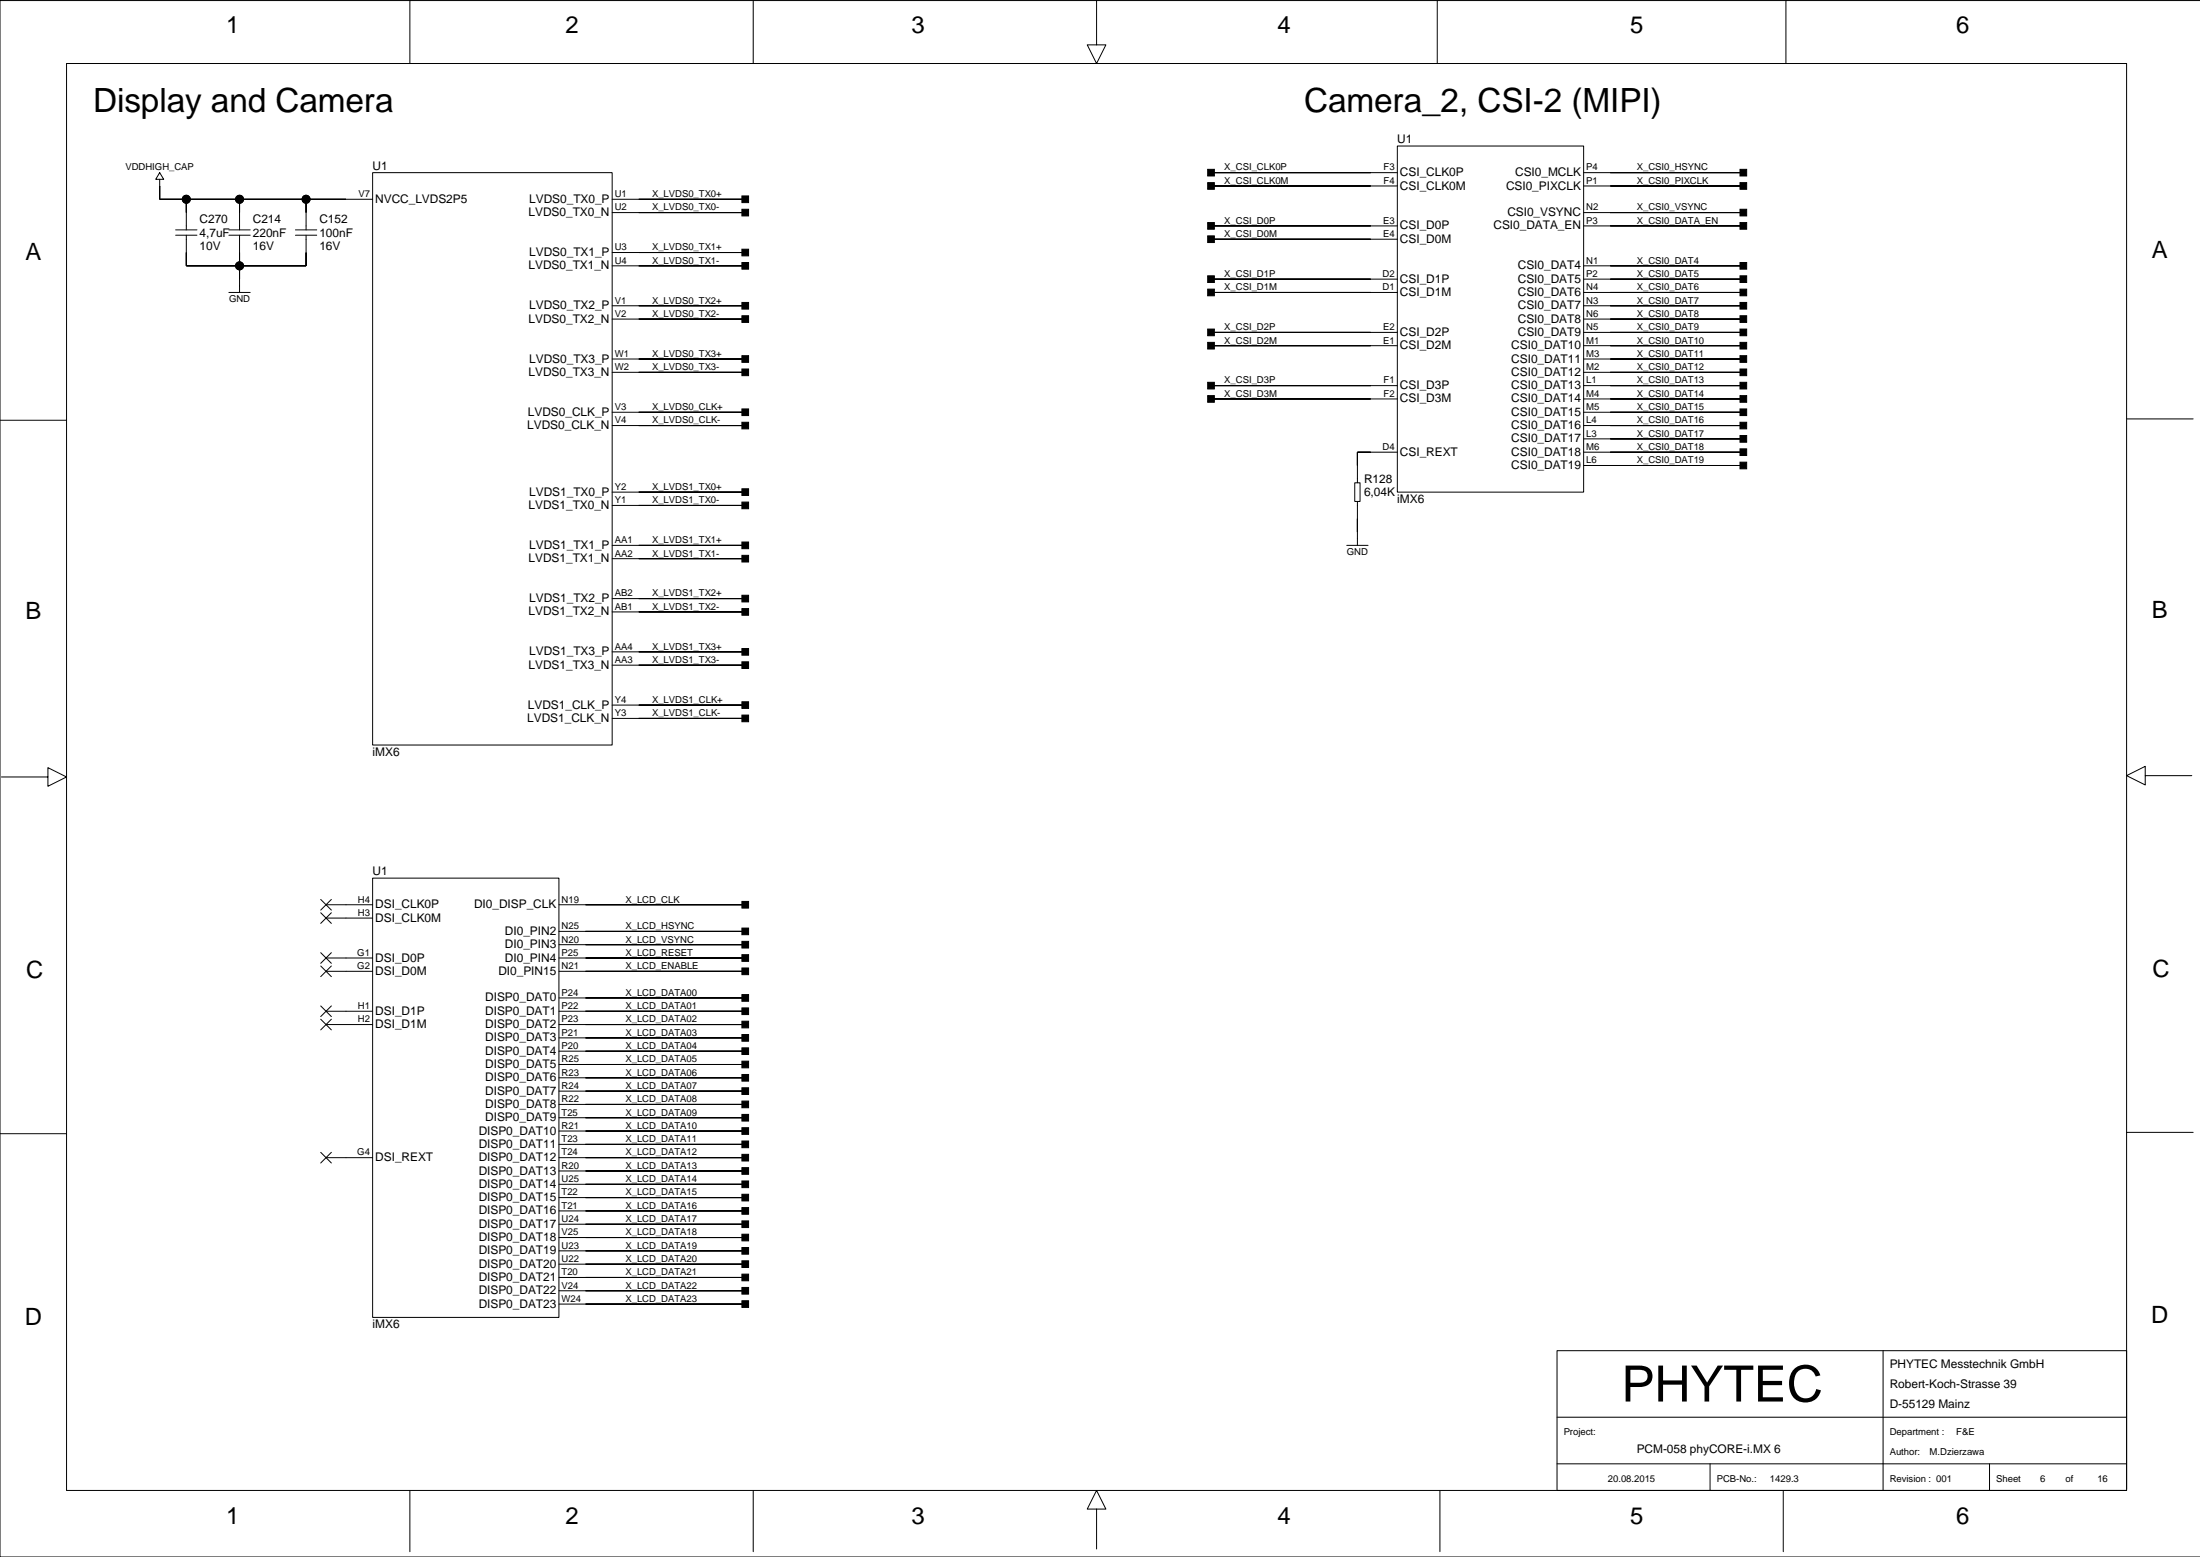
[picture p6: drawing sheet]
<svg xmlns="http://www.w3.org/2000/svg" width="420mm" height="297mm" viewBox="0 0 420 297" stroke-linecap="round" stroke-linejoin="round" font-family="sans-serif">
<g fill="none" stroke="#000" stroke-width=".19">
<path d="M78.2 -.1v12.2M143.7 -.1v12.2M209.2 -.1v8.7h1.8l-1.8 3.5-1.7-3.5h1.7M274.3 -.1v12.2M340.8 -.1v12.2M419.9 .1h-419.9v296.9h419.9M30.5 32.9l.7 1.3h-1.5zM30.5 34.2v3.8h40.6M35.6 38v5.9M45.7 38v5.9M58.4 38v5.9M71.1 32.9h45.7v109.2h-45.7z"/>
<path d="M116.8 38h25.4M231.1 35.5h35.5M231.1 32.9h35.5M266.6 27.9h35.6v66h-35.6zM302.2 35.5h30.5M302.2 32.9h30.5M33.5 43.9h4.1M33.5 44.9h4.1M35.6 44.9v5.8h22.8v-5.8M43.7 43.9h4M43.7 44.9h4M43.7 55.8h4"/>
<path d="M45.7 44.9v10.9M56.4 43.9h4M56.4 44.9h4M116.8 40.6h25.4M116.8 48.2h25.4M116.8 50.7h25.4M116.8 58.3h25.4M231.1 55.8h35.5M231.1 43.1h35.5M231.1 53.3h35.5M231.1 45.6h35.5M302.2 40.6h30.5"/>
<path d="M302.2 50.7h30.5M302.2 58.3h30.5M302.2 55.8h30.5M302.2 43.1h30.5M302.2 53.3h30.5M116.8 60.9h25.4M116.8 68.5h25.4M116.8 71h25.4M116.8 78.6h25.4M231.1 63.4h35.5M231.1 66h35.5M231.1 73.6h35.5"/>
<path d="M231.1 76.1h35.5M302.2 60.9h30.5M302.2 68.5h30.5M302.2 71h30.5M302.2 78.6h30.5M302.2 63.4h30.5M302.2 66h30.5M302.2 73.6h30.5M302.2 76.1h30.5M405.8 79.9h12.7M0 80.2h12.7M116.8 81.2h25.4"/>
<path d="M116.8 93.9h25.4M116.8 96.4h25.4M258.5 92.1h1v3.6h-1zM259 95.7v8.3M266.6 86.3h-7.6v5.8M302.2 81.2h30.5M302.2 83.7h30.5M302.2 86.3h30.5M302.2 88.8h30.5M116.8 104h25.4M116.8 106.6h25.4M116.8 114.2h25.4"/>
<path d="M116.8 116.7h25.4M257 104h4.1M116.8 124.4h25.4M116.8 126.9h25.4M116.8 134.5h25.4M116.8 137.1h25.4M.3 148.2h8.8v-1.7l3.6 1.7-3.6 1.8v-1.8M409.4 148v1.8l-3.6-1.8 3.6-1.8v1.8h8.8M61.2 171.6l2 2M61.2 174.1l2 2.1M62.2 172.6h8.9M62.2 175.1h8.9"/>
<path d="M63.2 171.6l-2 2M63.2 174.1l-2 2.1M66 172.6h.1M66 175.1h.1M71.1 167.5h35.6v83.8h-35.6zM106.7 172.6h35.5M106.7 177.7h35.5M61.2 181.7l2 2.1M61.2 184.3l2 2M61.2 191.9l2 2M61.2 194.4l2 2.1M62.2 182.8h8.9"/>
<path d="M62.2 185.3h8.9M62.2 192.9h8.9M62.2 195.5h8.9M63.2 181.7l-2 2.1M63.2 184.3l-2 2M63.2 191.9l-2 2M63.2 194.4l-2 2.1M66 182.8h.1M66 185.3h.1M66 192.9h.1M66 195.5h.1M106.7 180.2h35.5"/>
<path d="M106.7 182.8h35.5M106.7 185.3h35.5M106.7 190.4h35.5M106.7 192.9h35.5M106.7 195.5h35.5M106.7 198h35.5M0 216.3h12.7M61.2 219.8l2 2.1M63.2 219.8l-2 2.1M106.7 200.5h35.5M106.7 203.1h35.5M106.7 205.6h35.5"/>
<path d="M106.7 208.2h35.5M106.7 210.7h35.5M106.7 213.2h35.5M106.7 215.8h35.5M106.7 218.3h35.5M405.8 216h12.7M62.2 220.9h8.9M66 220.9h.1M106.7 220.9h35.5M106.7 223.4h35.5M106.7 225.9h35.5M106.7 228.5h35.5"/>
<path d="M106.7 231h35.5M106.7 236.1h35.5M106.7 233.6h35.5M106.7 238.6h35.5M106.7 241.2h35.5M106.7 243.7h35.5M106.7 246.3h35.5M106.7 248.8h35.5M297.1 257.7h108.7v26.6h-108.7zM359.3 257.7v26.6M297.1 279.3h108.7M297.1 270.4h108.7"/>
<path d="M326.3 279.3v5M379.6 279.3v5M78.2 284.3v11.7M143.7 284.3v11.7M209.2 287.9h1.8l-1.8-3.6-1.7 3.6h1.7v7.6M274.8 284.3v11.7M340.3 284.3v11.7M405.8 284.1v-272h-393.1v272.2h393.1"/>
<circle cx="35.6" cy="38" r=".76"/>
<circle cx="45.7" cy="38" r=".76"/>
<circle cx="58.4" cy="38" r=".76"/>
<circle cx="45.7" cy="50.7" r=".76"/>
</g>
<g fill="#000" stroke="#000" stroke-width=".19">
<path d="M30.5 35.5v2.5z" fill-rule="evenodd"/>
<path d="M30.5 38h5.1z" fill-rule="evenodd"/>
<path d="M35.6 38v2.6z" fill-rule="evenodd"/>
<path d="M35.6 38h10.1z" fill-rule="evenodd"/>
<path d="M45.7 38v2.6z" fill-rule="evenodd"/>
<path d="M45.7 38h12.7z" fill-rule="evenodd"/>
<path d="M58.4 38v2.6z" fill-rule="evenodd"/>
<path d="M58.4 38h7.6z" fill-rule="evenodd"/>
<path d="M141.6 37.4h1.2v1.3h-1.2z" fill-rule="evenodd"/>
<path d="M121.9 38h20.3z" fill-rule="evenodd"/>
<path d="M230.5 32.3h1.2v1.3h-1.2z" fill-rule="evenodd"/>
<path d="M230.5 34.8h1.2v1.3h-1.2z" fill-rule="evenodd"/>
<path d="M231.1 32.9h30.5z" fill-rule="evenodd"/>
<path d="M231.1 35.5h30.5z" fill-rule="evenodd"/>
<path d="M332 32.3h1.3v1.3h-1.3z" fill-rule="evenodd"/>
<path d="M332 34.8h1.3v1.3h-1.3z" fill-rule="evenodd"/>
<path d="M307.3 32.9h25.4z" fill-rule="evenodd"/>
<path d="M307.3 35.5h25.4z" fill-rule="evenodd"/>
<path d="M35.6 48.2v2.5z" fill-rule="evenodd"/>
<path d="M45.7 50.7v2.6z" fill-rule="evenodd"/>
<path d="M35.6 50.7h10.1z" fill-rule="evenodd"/>
<path d="M45.7 48.2v2.5z" fill-rule="evenodd"/>
<path d="M58.4 48.2v2.5z" fill-rule="evenodd"/>
<path d="M45.7 50.7h12.7z" fill-rule="evenodd"/>
<path d="M141.6 39.9h1.2v1.3h-1.2z" fill-rule="evenodd"/>
<path d="M141.6 47.5h1.2v1.3h-1.2z" fill-rule="evenodd"/>
<path d="M141.6 50.1h1.2v1.2h-1.2z" fill-rule="evenodd"/>
<path d="M141.6 57.7h1.2v1.3h-1.2z" fill-rule="evenodd"/>
<path d="M121.9 40.6h20.3z" fill-rule="evenodd"/>
<path d="M121.9 48.2h20.3z" fill-rule="evenodd"/>
<path d="M121.9 50.7h20.3z" fill-rule="evenodd"/>
<path d="M121.9 58.3h20.3z" fill-rule="evenodd"/>
<path d="M230.5 42.5h1.2v1.2h-1.2z" fill-rule="evenodd"/>
<path d="M230.5 45h1.2v1.3h-1.2z" fill-rule="evenodd"/>
<path d="M230.5 52.6h1.2v1.3h-1.2z" fill-rule="evenodd"/>
<path d="M230.5 55.2h1.2v1.2h-1.2z" fill-rule="evenodd"/>
<path d="M231.1 43.1h30.5z" fill-rule="evenodd"/>
<path d="M231.1 45.6h30.5z" fill-rule="evenodd"/>
<path d="M231.1 53.3h30.5z" fill-rule="evenodd"/>
<path d="M231.1 55.8h30.5z" fill-rule="evenodd"/>
<path d="M332 42.5h1.3v1.2h-1.3z" fill-rule="evenodd"/>
<path d="M332 57.7h1.3v1.3h-1.3z" fill-rule="evenodd"/>
<path d="M332 52.6h1.3v1.3h-1.3z" fill-rule="evenodd"/>
<path d="M332 50.1h1.3v1.2h-1.3z" fill-rule="evenodd"/>
<path d="M332 39.9h1.3v1.3h-1.3z" fill-rule="evenodd"/>
<path d="M332 55.2h1.3v1.2h-1.3z" fill-rule="evenodd"/>
<path d="M307.3 43.1h25.4z" fill-rule="evenodd"/>
<path d="M307.3 58.3h25.4z" fill-rule="evenodd"/>
<path d="M307.3 53.3h25.4z" fill-rule="evenodd"/>
<path d="M307.3 50.7h25.4z" fill-rule="evenodd"/>
<path d="M307.3 40.6h25.4z" fill-rule="evenodd"/>
<path d="M307.3 55.8h25.4z" fill-rule="evenodd"/>
<path d="M141.6 60.2h1.2v1.3h-1.2z" fill-rule="evenodd"/>
<path d="M141.6 67.9h1.2v1.2h-1.2z" fill-rule="evenodd"/>
<path d="M141.6 70.4h1.2v1.3h-1.2z" fill-rule="evenodd"/>
<path d="M141.6 78h1.2v1.3h-1.2z" fill-rule="evenodd"/>
<path d="M121.9 60.9h20.3z" fill-rule="evenodd"/>
<path d="M121.9 68.5h20.3z" fill-rule="evenodd"/>
<path d="M121.9 71h20.3z" fill-rule="evenodd"/>
<path d="M121.9 78.6h20.3z" fill-rule="evenodd"/>
<path d="M230.5 75.5h1.2v1.2h-1.2z" fill-rule="evenodd"/>
<path d="M230.5 72.9h1.2v1.3h-1.2z" fill-rule="evenodd"/>
<path d="M230.5 65.3h1.2v1.3h-1.2z" fill-rule="evenodd"/>
<path d="M230.5 62.8h1.2v1.2h-1.2z" fill-rule="evenodd"/>
<path d="M231.1 76.1h30.5z" fill-rule="evenodd"/>
<path d="M231.1 73.6h30.5z" fill-rule="evenodd"/>
<path d="M231.1 66h30.5z" fill-rule="evenodd"/>
<path d="M231.1 63.4h30.5z" fill-rule="evenodd"/>
<path d="M332 62.8h1.3v1.2h-1.3z" fill-rule="evenodd"/>
<path d="M332 67.9h1.3v1.2h-1.3z" fill-rule="evenodd"/>
<path d="M332 70.4h1.3v1.3h-1.3z" fill-rule="evenodd"/>
<path d="M332 65.3h1.3v1.3h-1.3z" fill-rule="evenodd"/>
<path d="M332 75.5h1.3v1.2h-1.3z" fill-rule="evenodd"/>
<path d="M332 78h1.3v1.3h-1.3z" fill-rule="evenodd"/>
<path d="M332 72.9h1.3v1.3h-1.3z" fill-rule="evenodd"/>
<path d="M332 60.2h1.3v1.3h-1.3z" fill-rule="evenodd"/>
<path d="M307.3 63.4h25.4z" fill-rule="evenodd"/>
<path d="M307.3 68.5h25.4z" fill-rule="evenodd"/>
<path d="M307.3 71h25.4z" fill-rule="evenodd"/>
<path d="M307.3 66h25.4z" fill-rule="evenodd"/>
<path d="M307.3 76.1h25.4z" fill-rule="evenodd"/>
<path d="M307.3 78.6h25.4z" fill-rule="evenodd"/>
<path d="M307.3 73.6h25.4z" fill-rule="evenodd"/>
<path d="M307.3 60.9h25.4z" fill-rule="evenodd"/>
<path d="M141.6 80.6h1.2v1.2h-1.2z" fill-rule="evenodd"/>
<path d="M141.6 93.3h1.2v1.2h-1.2z" fill-rule="evenodd"/>
<path d="M141.6 95.8h1.2v1.3h-1.2z" fill-rule="evenodd"/>
<path d="M121.9 81.2h20.3z" fill-rule="evenodd"/>
<path d="M121.9 93.9h20.3z" fill-rule="evenodd"/>
<path d="M121.9 96.4h20.3z" fill-rule="evenodd"/>
<path d="M259 99v2.5z" fill-rule="evenodd"/>
<path d="M259 86.3v2.5z" fill-rule="evenodd"/>
<path d="M259 86.3h2.6z" fill-rule="evenodd"/>
<path d="M332 88.2h1.3v1.2h-1.3z" fill-rule="evenodd"/>
<path d="M332 83.1h1.3v1.3h-1.3z" fill-rule="evenodd"/>
<path d="M332 80.6h1.3v1.2h-1.3z" fill-rule="evenodd"/>
<path d="M332 85.6h1.3v1.3h-1.3z" fill-rule="evenodd"/>
<path d="M307.3 88.8h25.4z" fill-rule="evenodd"/>
<path d="M307.3 83.7h25.4z" fill-rule="evenodd"/>
<path d="M307.3 81.2h25.4z" fill-rule="evenodd"/>
<path d="M307.3 86.3h25.4z" fill-rule="evenodd"/>
<path d="M141.6 103.4h1.2v1.3h-1.2z" fill-rule="evenodd"/>
<path d="M141.6 105.9h1.2v1.3h-1.2z" fill-rule="evenodd"/>
<path d="M141.6 116.1h1.2v1.3h-1.2z" fill-rule="evenodd"/>
<path d="M141.6 113.6h1.2v1.2h-1.2z" fill-rule="evenodd"/>
<path d="M121.9 104h20.3z" fill-rule="evenodd"/>
<path d="M121.9 106.6h20.3z" fill-rule="evenodd"/>
<path d="M121.9 116.7h20.3z" fill-rule="evenodd"/>
<path d="M121.9 114.2h20.3z" fill-rule="evenodd"/>
<path d="M141.6 126.3h1.2v1.2h-1.2z" fill-rule="evenodd"/>
<path d="M141.6 123.7h1.2v1.3h-1.2z" fill-rule="evenodd"/>
<path d="M141.6 136.4h1.2v1.3h-1.2z" fill-rule="evenodd"/>
<path d="M141.6 133.9h1.2v1.3h-1.2z" fill-rule="evenodd"/>
<path d="M121.9 126.9h20.3z" fill-rule="evenodd"/>
<path d="M121.9 124.4h20.3z" fill-rule="evenodd"/>
<path d="M121.9 137.1h20.3z" fill-rule="evenodd"/>
<path d="M121.9 134.5h20.3z" fill-rule="evenodd"/>
<path d="M141.6 172h1.2v1.2h-1.2z" fill-rule="evenodd"/>
<path d="M141.6 177.1h1.2v1.2h-1.2z" fill-rule="evenodd"/>
<path d="M111.7 172.6h30.5z" fill-rule="evenodd"/>
<path d="M111.7 177.7h30.5z" fill-rule="evenodd"/>
<path d="M141.6 179.6h1.2v1.3h-1.2z" fill-rule="evenodd"/>
<path d="M141.6 182.1h1.2v1.3h-1.2z" fill-rule="evenodd"/>
<path d="M141.6 184.7h1.2v1.2h-1.2z" fill-rule="evenodd"/>
<path d="M141.6 189.7h1.2v1.3h-1.2z" fill-rule="evenodd"/>
<path d="M141.6 192.3h1.2v1.3h-1.2z" fill-rule="evenodd"/>
<path d="M141.6 194.8h1.2v1.3h-1.2z" fill-rule="evenodd"/>
<path d="M141.6 197.4h1.2v1.2h-1.2z" fill-rule="evenodd"/>
<path d="M111.7 180.2h30.5z" fill-rule="evenodd"/>
<path d="M111.7 182.8h30.5z" fill-rule="evenodd"/>
<path d="M111.7 185.3h30.5z" fill-rule="evenodd"/>
<path d="M111.7 190.4h30.5z" fill-rule="evenodd"/>
<path d="M111.7 192.9h30.5z" fill-rule="evenodd"/>
<path d="M111.7 195.5h30.5z" fill-rule="evenodd"/>
<path d="M111.7 198h30.5z" fill-rule="evenodd"/>
<path d="M141.6 199.9h1.2v1.3h-1.2z" fill-rule="evenodd"/>
<path d="M141.6 202.4h1.2v1.3h-1.2z" fill-rule="evenodd"/>
<path d="M141.6 205h1.2v1.3h-1.2z" fill-rule="evenodd"/>
<path d="M141.6 207.5h1.2v1.3h-1.2z" fill-rule="evenodd"/>
<path d="M141.6 210.1h1.2v1.2h-1.2z" fill-rule="evenodd"/>
<path d="M141.6 212.6h1.2v1.3h-1.2z" fill-rule="evenodd"/>
<path d="M141.6 215.1h1.2v1.3h-1.2z" fill-rule="evenodd"/>
<path d="M141.6 217.7h1.2v1.3h-1.2z" fill-rule="evenodd"/>
<path d="M111.7 200.5h30.5z" fill-rule="evenodd"/>
<path d="M111.7 203.1h30.5z" fill-rule="evenodd"/>
<path d="M111.7 205.6h30.5z" fill-rule="evenodd"/>
<path d="M111.7 208.2h30.5z" fill-rule="evenodd"/>
<path d="M111.7 210.7h30.5z" fill-rule="evenodd"/>
<path d="M111.7 213.2h30.5z" fill-rule="evenodd"/>
<path d="M111.7 215.8h30.5z" fill-rule="evenodd"/>
<path d="M111.7 218.3h30.5z" fill-rule="evenodd"/>
<path d="M141.6 220.2h1.2v1.3h-1.2z" fill-rule="evenodd"/>
<path d="M141.6 222.8h1.2v1.2h-1.2z" fill-rule="evenodd"/>
<path d="M141.6 225.3h1.2v1.3h-1.2z" fill-rule="evenodd"/>
<path d="M141.6 227.8h1.2v1.3h-1.2z" fill-rule="evenodd"/>
<path d="M141.6 230.4h1.2v1.2h-1.2z" fill-rule="evenodd"/>
<path d="M141.6 232.9h1.2v1.3h-1.2z" fill-rule="evenodd"/>
<path d="M141.6 235.5h1.2v1.2h-1.2z" fill-rule="evenodd"/>
<path d="M141.6 238h1.2v1.3h-1.2z" fill-rule="evenodd"/>
<path d="M111.7 220.9h30.5z" fill-rule="evenodd"/>
<path d="M111.7 223.4h30.5z" fill-rule="evenodd"/>
<path d="M111.7 225.9h30.5z" fill-rule="evenodd"/>
<path d="M111.7 228.5h30.5z" fill-rule="evenodd"/>
<path d="M111.7 231h30.5z" fill-rule="evenodd"/>
<path d="M111.7 233.6h30.5z" fill-rule="evenodd"/>
<path d="M111.7 236.1h30.5z" fill-rule="evenodd"/>
<path d="M111.7 238.6h30.5z" fill-rule="evenodd"/>
<path d="M141.6 240.5h1.2v1.3h-1.2z" fill-rule="evenodd"/>
<path d="M141.6 243.1h1.2v1.2h-1.2z" fill-rule="evenodd"/>
<path d="M141.6 245.6h1.2v1.3h-1.2z" fill-rule="evenodd"/>
<path d="M141.6 248.2h1.2v1.2h-1.2z" fill-rule="evenodd"/>
<path d="M111.7 241.2h30.5z" fill-rule="evenodd"/>
<path d="M111.7 243.7h30.5z" fill-rule="evenodd"/>
<path d="M111.7 246.3h30.5z" fill-rule="evenodd"/>
<path d="M111.7 248.8h30.5z" fill-rule="evenodd"/>
<circle cx="35.6" cy="38" r=".76"/>
<circle cx="45.7" cy="38" r=".76"/>
<circle cx="58.4" cy="38" r=".76"/>
<circle cx="45.7" cy="50.7" r=".76"/>
</g>
<text font-size="9.6" x="309.4" y="267.4">PHYTEC</text>
<g font-size="6.4">
<text x="17.8" y="21.3">Display and Camera</text>
<text x="248.9" y="21.3">Camera_2, CSI-2 (MIPI)</text>
</g>
<g font-size="4.6">
<text x="43.2" y="6.4">1</text>
<text x="107.9" y="6.4">2</text>
<text x="174" y="6.4">3</text>
<text x="243.8" y="6.4">4</text>
<text x="311.1" y="6.4">5</text>
<text x="373.3" y="6.4">6</text>
<text x="4.8" y="49.5">A</text>
<text x="410.6" y="49.3">A</text>
<text x="4.8" y="118.1">B</text>
<text x="410.6" y="117.8">B</text>
<text x="5" y="186.7">C</text>
<text x="410.8" y="186.4">C</text>
<text x="4.7" y="252.7">D</text>
<text x="410.5" y="252.4">D</text>
<text x="43.2" y="290.8">1</text>
<text x="107.9" y="290.8">2</text>
<text x="174" y="290.8">3</text>
<text x="243.8" y="290.8">4</text>
<text x="311.1" y="290.8">5</text>
<text x="373.3" y="290.8">6</text>
</g>
<g font-size="2.3">
<text x="266.6" y="27.3">U1</text>
<text x="71.1" y="32.4">U1</text>
<text x="267.1" y="33.6">CSI_CLK0P</text>
<text x="289.1" y="33.6">CSI0_MCLK</text>
<text x="71.6" y="38.7">NVCC_LVDS2P5</text>
<text x="100.9" y="41.2">LVDS0_TX0_N</text>
<text x="101" y="38.7">LVDS0_TX0_P</text>
<text x="267.1" y="36.2">CSI_CLK0M</text>
<text x="287.4" y="36.2">CSI0_PIXCLK</text>
<text x="287.6" y="41.2">CSI0_VSYNC</text>
<text x="38.1" y="45.1">4,7uF</text>
<text x="38.1" y="42.6">C270</text>
<text x="38.1" y="47.7">10V</text>
<text x="48.2" y="45.1">220nF</text>
<text x="48.2" y="42.6">C214</text>
<text x="48.2" y="47.7">16V</text>
<text x="60.9" y="42.6">C152</text>
<text x="60.9" y="47.7">16V</text>
<text x="60.9" y="45.1">100nF</text>
<text x="267.1" y="43.8">CSI_D0P</text>
<text x="267.1" y="46.3">CSI_D0M</text>
<text x="285" y="43.8">CSI0_DATA_EN</text>
<text x="100.9" y="51.4">LVDS0_TX1_N</text>
<text x="101" y="48.9">LVDS0_TX1_P</text>
<text x="267.1" y="53.9">CSI_D1P</text>
<text x="289.6" y="51.4">CSI0_DAT4</text>
<text x="289.6" y="53.9">CSI0_DAT5</text>
<text x="101" y="59">LVDS0_TX2_P</text>
<text x="267.1" y="56.5">CSI_D1M</text>
<text x="289.6" y="56.5">CSI0_DAT6</text>
<text x="289.6" y="59">CSI0_DAT7</text>
<text x="100.9" y="61.6">LVDS0_TX2_N</text>
<text x="267.1" y="64.1">CSI_D2P</text>
<text x="289.6" y="61.6">CSI0_DAT8</text>
<text x="289.6" y="64.1">CSI0_DAT9</text>
<text x="100.9" y="71.7">LVDS0_TX3_N</text>
<text x="101" y="69.2">LVDS0_TX3_P</text>
<text x="267.1" y="66.6">CSI_D2M</text>
<text x="288.4" y="66.6">CSI0_DAT10</text>
<text x="288.4" y="69.2">CSI0_DAT11</text>
<text x="288.4" y="71.7">CSI0_DAT12</text>
<text x="267.1" y="74.2">CSI_D3P</text>
<text x="267.1" y="76.8">CSI_D3M</text>
<text x="288.4" y="74.2">CSI0_DAT13</text>
<text x="288.4" y="76.8">CSI0_DAT14</text>
<text x="100.6" y="81.9">LVDS0_CLK_N</text>
<text x="100.7" y="79.3">LVDS0_CLK_P</text>
<text x="288.4" y="79.3">CSI0_DAT15</text>
<text x="288.4" y="81.9">CSI0_DAT16</text>
<text x="267.1" y="86.9">CSI_REXT</text>
<text x="288.4" y="84.4">CSI0_DAT17</text>
<text x="288.4" y="86.9">CSI0_DAT18</text>
<text x="288.4" y="89.5">CSI0_DAT19</text>
<text x="101" y="94.6">LVDS1_TX0_P</text>
<text x="260.3" y="92.1">R128</text>
<text x="260.3" y="94.6">6,04K</text>
<text x="266.6" y="95.9">iMX6</text>
<text x="100.9" y="97.1">LVDS1_TX0_N</text>
<text x="100.9" y="107.3">LVDS1_TX1_N</text>
<text x="101" y="104.7">LVDS1_TX1_P</text>
<text x="100.9" y="117.4">LVDS1_TX2_N</text>
<text x="101" y="114.9">LVDS1_TX2_P</text>
<text x="101" y="125">LVDS1_TX3_P</text>
<text x="100.9" y="127.6">LVDS1_TX3_N</text>
<text x="100.6" y="137.7">LVDS1_CLK_N</text>
<text x="100.7" y="135.2">LVDS1_CLK_P</text>
<text x="71.1" y="144.2">iMX6</text>
<text x="71.1" y="167">U1</text>
<text x="71.6" y="173.3">DSI_CLK0P</text>
<text x="90.5" y="173.3">DI0_DISP_CLK</text>
<text x="71.6" y="175.8">DSI_CLK0M</text>
<text x="96.4" y="178.4">DI0_PIN2</text>
<text x="71.6" y="183.4">DSI_D0P</text>
<text x="71.6" y="186">DSI_D0M</text>
<text x="95.1" y="186">DI0_PIN15</text>
<text x="96.4" y="180.9">DI0_PIN3</text>
<text x="96.4" y="183.4">DI0_PIN4</text>
<text x="92.6" y="191.1">DISP0_DAT0</text>
<text x="71.6" y="193.6">DSI_D1P</text>
<text x="71.6" y="196.1">DSI_D1M</text>
<text x="92.6" y="193.6">DISP0_DAT1</text>
<text x="92.6" y="196.1">DISP0_DAT2</text>
<text x="92.6" y="198.7">DISP0_DAT3</text>
<text x="92.6" y="201.2">DISP0_DAT4</text>
<text x="92.6" y="203.8">DISP0_DAT5</text>
<text x="92.6" y="206.3">DISP0_DAT6</text>
<text x="92.6" y="208.8">DISP0_DAT7</text>
<text x="92.6" y="211.4">DISP0_DAT8</text>
<text x="92.6" y="213.9">DISP0_DAT9</text>
<text x="71.6" y="221.5">DSI_REXT</text>
<text x="91.3" y="216.5">DISP0_DAT10</text>
<text x="91.3" y="219">DISP0_DAT11</text>
<text x="91.3" y="221.5">DISP0_DAT12</text>
<text x="91.3" y="224.1">DISP0_DAT13</text>
<text x="91.3" y="226.6">DISP0_DAT14</text>
<text x="91.3" y="229.2">DISP0_DAT15</text>
<text x="91.3" y="231.7">DISP0_DAT16</text>
<text x="91.3" y="236.8">DISP0_DAT18</text>
<text x="91.3" y="234.2">DISP0_DAT17</text>
<text x="91.3" y="239.3">DISP0_DAT19</text>
<text x="91.3" y="241.8">DISP0_DAT20</text>
<text x="91.3" y="244.4">DISP0_DAT21</text>
<text x="91.3" y="246.9">DISP0_DAT22</text>
<text x="91.3" y="249.5">DISP0_DAT23</text>
<text x="71.1" y="253.4">iMX6</text>
<text x="360.6" y="261">PHYTEC Messtechnik GmbH</text>
<text x="360.6" y="268.6">D-55129 Mainz</text>
<text x="360.6" y="264.8">Robert-Koch-Strasse 39</text>
<text x="312.3" y="277.2">PCM-058 phyCORE-i.MX 6</text>
</g>
<g font-size="1.8">
<text x="23.9" y="32.5">VDDHIGH_CAP</text>
<text x="233.6" y="32.5">X_CSI_CLK0P</text>
<text x="233.6" y="35.1">X_CSI_CLK0M</text>
<text x="264" y="32.5">F3</text>
<text x="264" y="35.1">F4</text>
<text x="302.7" y="32.5">P4</text>
<text x="302.7" y="35.1">P1</text>
<text x="312.3" y="32.5">X_CSI0_HSYNC</text>
<text x="312.3" y="35.1">X_CSI0_PIXCLK</text>
<text x="68.4" y="37.6">V7</text>
<text x="117.3" y="37.6">U1</text>
<text x="117.3" y="40.1">U2</text>
<text x="124.4" y="37.6">X_LVDS0_TX0+</text>
<text x="124.4" y="40.1">X_LVDS0_TX0-</text>
<text x="302.7" y="40.1">N2</text>
<text x="312.3" y="40.1">X_CSI0_VSYNC</text>
<text x="117.3" y="47.8">U3</text>
<text x="124.4" y="47.8">X_LVDS0_TX1+</text>
<text x="233.6" y="42.7">X_CSI_D0P</text>
<text x="233.6" y="45.2">X_CSI_D0M</text>
<text x="263.9" y="42.7">E3</text>
<text x="263.9" y="45.2">E4</text>
<text x="302.7" y="42.7">P3</text>
<text x="312.3" y="42.7">X_CSI0_DATA_EN</text>
<text x="117.3" y="50.3">U4</text>
<text x="124.4" y="50.3">X_LVDS0_TX1-</text>
<text x="233.6" y="52.8">X_CSI_D1P</text>
<text x="263.8" y="52.8">D2</text>
<text x="302.7" y="52.8">P2</text>
<text x="302.7" y="50.3">N1</text>
<text x="312.3" y="52.8">X_CSI0_DAT5</text>
<text x="312.3" y="50.3">X_CSI0_DAT4</text>
<text x="43.7" y="57.6">GND</text>
<text x="117.3" y="57.9">V1</text>
<text x="124.4" y="57.9">X_LVDS0_TX2+</text>
<text x="233.6" y="55.4">X_CSI_D1M</text>
<text x="263.8" y="55.4">D1</text>
<text x="302.7" y="57.9">N3</text>
<text x="302.7" y="55.4">N4</text>
<text x="312.3" y="57.9">X_CSI0_DAT7</text>
<text x="312.3" y="55.4">X_CSI0_DAT6</text>
<text x="117.3" y="60.5">V2</text>
<text x="124.4" y="60.5">X_LVDS0_TX2-</text>
<text x="233.6" y="65.5">X_CSI_D2M</text>
<text x="233.6" y="63">X_CSI_D2P</text>
<text x="263.9" y="63">E2</text>
<text x="263.9" y="65.5">E1</text>
<text x="302.7" y="65.5">M1</text>
<text x="302.7" y="60.5">N6</text>
<text x="302.7" y="63">N5</text>
<text x="312.3" y="63">X_CSI0_DAT9</text>
<text x="312.3" y="65.5">X_CSI0_DAT10</text>
<text x="312.3" y="60.5">X_CSI0_DAT8</text>
<text x="117.3" y="68.1">W1</text>
<text x="117.3" y="70.6">W2</text>
<text x="124.4" y="68.1">X_LVDS0_TX3+</text>
<text x="124.4" y="70.6">X_LVDS0_TX3-</text>
<text x="302.7" y="70.6">M2</text>
<text x="302.7" y="68.1">M3</text>
<text x="312.3" y="68.1">X_CSI0_DAT11</text>
<text x="312.3" y="70.6">X_CSI0_DAT12</text>
<text x="233.6" y="75.7">X_CSI_D3M</text>
<text x="233.6" y="73.2">X_CSI_D3P</text>
<text x="264" y="73.2">F1</text>
<text x="264" y="75.7">F2</text>
<text x="302.7" y="73.2">L1</text>
<text x="302.7" y="75.7">M4</text>
<text x="312.3" y="75.7">X_CSI0_DAT14</text>
<text x="312.3" y="73.2">X_CSI0_DAT13</text>
<text x="117.3" y="78.2">V3</text>
<text x="117.3" y="80.8">V4</text>
<text x="124.4" y="78.2">X_LVDS0_CLK+</text>
<text x="124.4" y="80.8">X_LVDS0_CLK-</text>
<text x="302.7" y="78.2">M5</text>
<text x="302.7" y="83.3">L3</text>
<text x="302.7" y="80.8">L4</text>
<text x="312.3" y="83.3">X_CSI0_DAT17</text>
<text x="312.3" y="78.2">X_CSI0_DAT15</text>
<text x="312.3" y="80.8">X_CSI0_DAT16</text>
<text x="263.8" y="85.9">D4</text>
<text x="302.7" y="85.9">M6</text>
<text x="302.7" y="88.4">L6</text>
<text x="312.3" y="88.4">X_CSI0_DAT19</text>
<text x="312.3" y="85.9">X_CSI0_DAT18</text>
<text x="117.3" y="93.5">Y2</text>
<text x="124.4" y="93.5">X_LVDS1_TX0+</text>
<text x="117.3" y="96">Y1</text>
<text x="124.4" y="96">X_LVDS1_TX0-</text>
<text x="117.3" y="103.6">AA1</text>
<text x="117.3" y="106.2">AA2</text>
<text x="124.4" y="103.6">X_LVDS1_TX1+</text>
<text x="124.4" y="106.2">X_LVDS1_TX1-</text>
<text x="257" y="105.9">GND</text>
<text x="117.3" y="113.8">AB2</text>
<text x="124.4" y="113.8">X_LVDS1_TX2+</text>
<text x="117.3" y="116.3">AB1</text>
<text x="124.4" y="116.3">X_LVDS1_TX2-</text>
<text x="117.3" y="123.9">AA4</text>
<text x="124.4" y="123.9">X_LVDS1_TX3+</text>
<text x="117.3" y="126.5">AA3</text>
<text x="124.4" y="126.5">X_LVDS1_TX3-</text>
<text x="117.3" y="134.1">Y4</text>
<text x="117.3" y="136.6">Y3</text>
<text x="124.4" y="136.6">X_LVDS1_CLK-</text>
<text x="124.4" y="134.1">X_LVDS1_CLK+</text>
<text x="68.3" y="172.2">H4</text>
<text x="107.2" y="172.2">N19</text>
<text x="119.4" y="172.2">X_LCD_CLK</text>
<text x="68.3" y="174.7">H3</text>
<text x="107.2" y="177.3">N25</text>
<text x="107.2" y="179.8">N20</text>
<text x="119.4" y="177.3">X_LCD_HSYNC</text>
<text x="119.4" y="179.8">X_LCD_VSYNC</text>
<text x="68.2" y="182.4">G1</text>
<text x="68.2" y="184.9">G2</text>
<text x="107.2" y="182.4">P25</text>
<text x="107.2" y="184.9">N21</text>
<text x="119.4" y="182.4">X_LCD_RESET</text>
<text x="119.4" y="184.9">X_LCD_ENABLE</text>
<text x="107.2" y="190">P24</text>
<text x="119.4" y="190">X_LCD_DATA00</text>
<text x="68.3" y="192.5">H1</text>
<text x="68.3" y="195">H2</text>
<text x="107.2" y="192.5">P22</text>
<text x="107.2" y="195">P23</text>
<text x="107.2" y="197.6">P21</text>
<text x="119.4" y="192.5">X_LCD_DATA01</text>
<text x="119.4" y="195">X_LCD_DATA02</text>
<text x="119.4" y="197.6">X_LCD_DATA03</text>
<text x="107.2" y="200.1">P20</text>
<text x="107.2" y="202.7">R25</text>
<text x="119.3" y="202.7">X_LCD_DATA05</text>
<text x="119.4" y="200.1">X_LCD_DATA04</text>
<text x="107.2" y="205.2">R23</text>
<text x="107.2" y="207.7">R24</text>
<text x="119.3" y="205.2">X_LCD_DATA06</text>
<text x="119.3" y="207.7">X_LCD_DATA07</text>
<text x="107.2" y="210.3">R22</text>
<text x="107.2" y="212.8">T25</text>
<text x="107.2" y="215.4">R21</text>
<text x="119.3" y="210.3">X_LCD_DATA08</text>
<text x="119.3" y="212.8">X_LCD_DATA09</text>
<text x="119.3" y="215.4">X_LCD_DATA10</text>
<text x="68.2" y="220.4">G4</text>
<text x="107.2" y="217.9">T23</text>
<text x="107.2" y="220.4">T24</text>
<text x="119.3" y="217.9">X_LCD_DATA11</text>
<text x="119.3" y="220.4">X_LCD_DATA12</text>
<text x="107.2" y="223">R20</text>
<text x="107.2" y="225.5">U25</text>
<text x="119.3" y="223">X_LCD_DATA13</text>
<text x="119.3" y="225.5">X_LCD_DATA14</text>
<text x="107.2" y="228.1">T22</text>
<text x="107.2" y="230.6">T21</text>
<text x="107.2" y="233.1">U24</text>
<text x="119.3" y="228.1">X_LCD_DATA15</text>
<text x="119.3" y="230.6">X_LCD_DATA16</text>
<text x="119.3" y="233.1">X_LCD_DATA17</text>
<text x="107.2" y="235.7">V25</text>
<text x="107.2" y="238.2">U23</text>
<text x="119.3" y="235.7">X_LCD_DATA18</text>
<text x="119.3" y="238.2">X_LCD_DATA19</text>
<text x="107.2" y="240.8">U22</text>
<text x="107.2" y="243.3">T20</text>
<text x="107.2" y="245.8">V24</text>
<text x="119.3" y="240.8">X_LCD_DATA20</text>
<text x="119.3" y="243.3">X_LCD_DATA21</text>
<text x="119.3" y="245.8">X_LCD_DATA22</text>
<text x="107.2" y="248.4">W24</text>
<text x="119.3" y="248.4">X_LCD_DATA23</text>
<text x="298.4" y="273.8">Project:</text>
<text x="360.6" y="273.8">Department :</text>
<text x="373.3" y="273.8">F&amp;E</text>
<text x="360.6" y="277.6">Author:</text>
<text x="368.2" y="277.6">M.Dzierzawa</text>
<text x="306.8" y="282.7">20.08.2015</text>
<text x="327.6" y="282.7">PCB-No.:</text>
<text x="337.7" y="282.7">1429.3</text>
<text x="360.6" y="282.7">Revision : 001</text>
<text x="380.9" y="282.7">Sheet</text>
<text x="389.3" y="282.7">6</text>
<text x="394.1" y="282.7">of</text>
<text x="400.2" y="282.7">16</text>
</g>
</svg>
